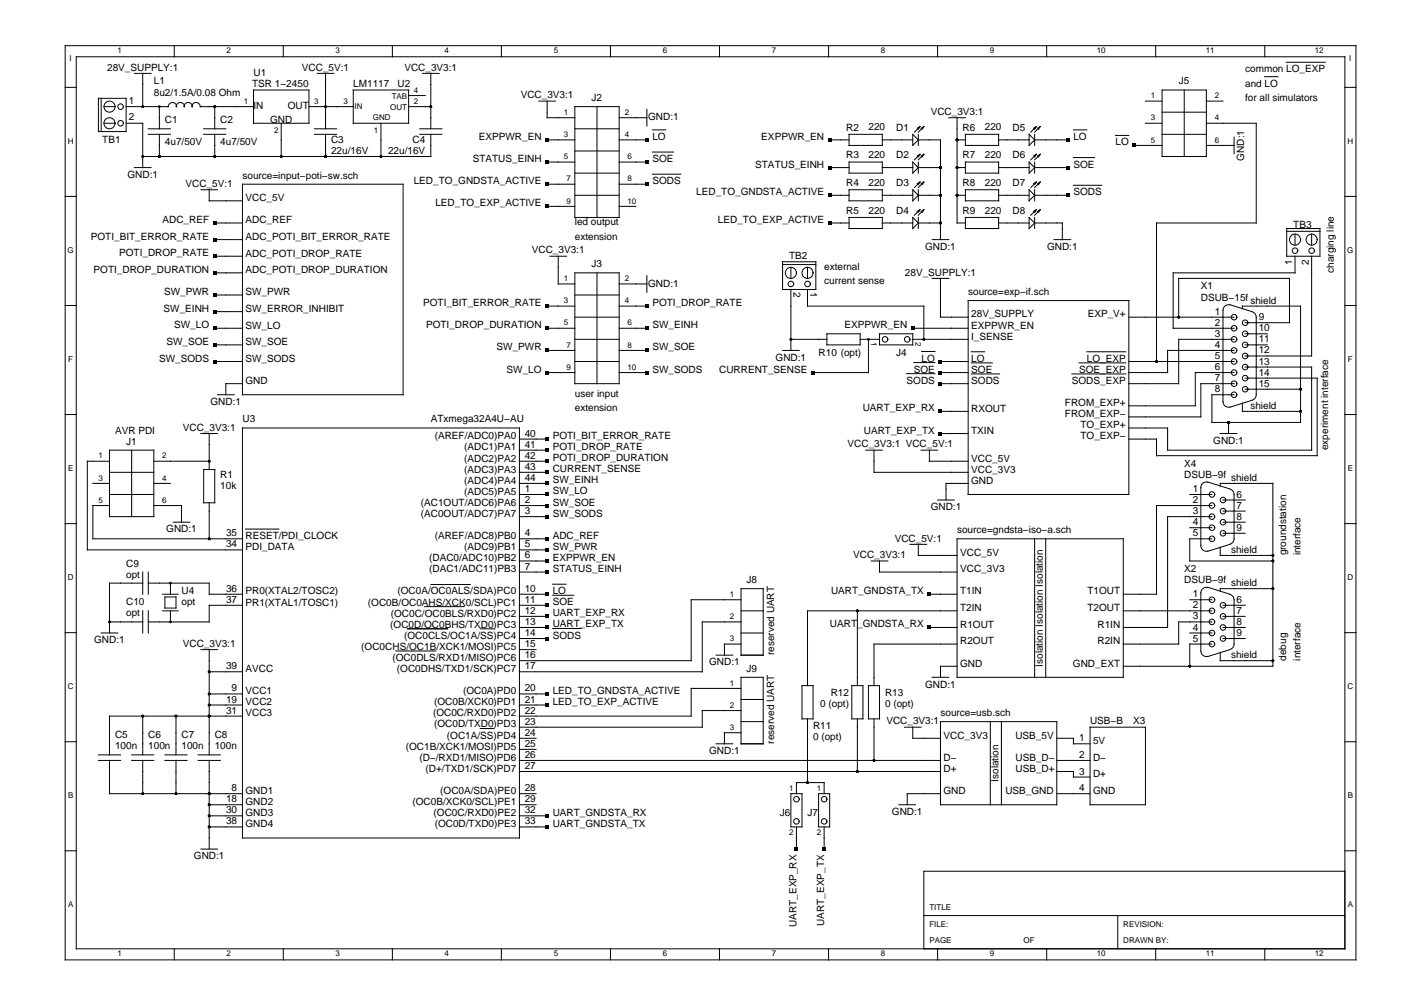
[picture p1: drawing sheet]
<svg xmlns="http://www.w3.org/2000/svg" width="297mm" height="210mm" viewBox="0 0 297 210" stroke-linecap="round" stroke-linejoin="round" font-family="sans-serif">
<g fill="none" stroke="#000" stroke-width=".21">
<path d="M13.6 9.5h269.6v191h-269.6zM13.6 18.2h2.3M15.9 11.9h265v186.3h-265zM28.1 15.3h3.5M29.8 15.3v7M36.4 9.5v2.4M53 18.8h11.5v6.9h-11.5zM59.2 9.5v2.4M66.3 15.3h3.4M68 15.3v11.6M73.8 18.8h11.6v6.9h-11.6zM82 9.5v2.4"/>
<path d="M85.4 20h3.4M88.3 15.3h3.4M90 15.3v11.6M104.7 9.5v2.4M127.5 9.5v2.4M150.3 9.5v2.4M173.1 9.5v2.4M195.9 9.5v2.4M218.6 9.5v2.4M241.4 9.5v2.4M242.7 18.8h9.3v13.9h-9.3zM247.4 18.8v13.9"/>
<path d="M264.2 16h2.8M264.2 9.5v2.4M268.7 13h8.1M280.9 18.2h2.3M20.6 20.5h5.7v7h-5.7zM21.1 20.5v7M21.7 25.7h2.3M21.7 22.3h2.3M26.3 22.3h8.9a.85 .85 0 0 1 .8-.9 .85 .85 0 0 1 .9 .9 .83 .83 0 0 1 .8-.9 .83 .83 0 0 1 .8 .9 .83 .83 0 0 1 .8-.9 .83 .83 0 0 1 .8 .9 .85 .85 0 0 1 .9-.9 .85 .85 0 0 1 .8 .9h11.2M26.3 25.7h3.5v9.3M28.1 35h3.5M31 28.1h4.6"/>
<path d="M31 26.9h4.6M33.3 22.3v4.6M33.3 28.1v4.6M42 39.6h3.4M42.5 28.1h4.7M42.5 26.9h4.7M43.7 39.6v2.3h6.9M44.9 22.3v4.6M44.9 28.1v4.6M50.6 38.5h33.6v43.9h-33.6zM58.7 25.7v7M64.5 22.3h9.3"/>
<path d="M65.7 28.1h4.6M65.7 26.9h4.6M68 28.1v4.6M79.6 25.7v7M85.4 22.3h4.6M87.7 28.1h4.6M87.7 26.9h4.6M90 28.1v4.6h-60.2M112.6 21.1h3.4M114.3 29.2h5.8M114.3 21.1v3.5h5.8M114.3 33.8h5.8"/>
<path d="M114.3 38.5h5.8M120.1 22.3h9.2v23.1h-9.2zM120.1 26.9h9.2M120.1 36.2h9.2M120.1 31.5h9.2M124.7 22.3v23.1M129.3 29.2h5.8M129.3 24.6h5.8M129.3 33.8h5.8M129.3 38.5h5.8M135.1 22.9v3.4M136.3 27.1h2.8"/>
<path d="M136.3 31.8h4.4M136.3 36.4h5.9M173.3 35h4.1M173.3 29.2h4.1M177.4 28.1h6.9v2.3h-6.9zM177.4 33.8h6.9v2.4h-6.9zM177.4 39.6h6.9v2.3h-6.9zM184.3 35h6.4M184.3 29.2h6.4M190.7 28.1l1.1 1.1-1.1 1.2zM190.7 33.8l1.1 1.2-1.1 1.2zM190.7 39.6l1.1 1.2-1.1 1.1z"/>
<path d="M191.8 35h4.7M191.8 29.2h4.7v20.8M191.8 28.1v2.3M191.8 33.8v2.4M191.8 39.6v2.3M192.2 26.4l-1.2 1.2M192.2 26.4l-.6 .4M192.2 26.4l-.4 .6M192.2 32.2l-1.2 1.2M192.2 32.2l-.6 .4M192.2 32.2l-.4 .6M192.2 38l-1.2 1.2"/>
<path d="M192.2 38l-.6 .4M192.2 38l-.4 .6M193 26.4l-1.2 1.2M193 26.4l-.6 .4M193 26.4l-.4 .6M193 32.2l-1.2 1.2M193 32.2l-.6 .4M193 32.2l-.4 .6M193 38l-1.2 1.2M193 38l-.6 .4M193 38l-.4 .6M198.2 24.6h3.5"/>
<path d="M199.9 35h1.8M199.9 29.2h1.8M199.9 24.6v22h1.8M201.7 28.1h6.9v2.3h-6.9zM201.7 33.8h6.9v2.4h-6.9zM201.7 39.6h6.9v2.3h-6.9zM208.6 35h6.4M208.6 29.2h6.4M215 28.1l1.1 1.1-1.1 1.2zM215 33.8l1.1 1.2-1.1 1.2zM215 39.6l1.1 1.2-1.1 1.1zM216.1 35h7"/>
<path d="M216.1 29.2h7M216.1 28.1v2.3M216.1 33.8v2.4M216.1 39.6v2.3M216.5 26.4l-1.2 1.2M216.5 26.4l-.6 .4M216.5 26.4l-.4 .6M216.5 32.2l-1.2 1.2M216.5 32.2l-.6 .4M216.5 32.2l-.4 .6M216.5 38l-1.2 1.2M216.5 38l-.6 .4"/>
<path d="M216.5 38l-.4 .6M217.3 26.4l-1.2 1.2M217.3 26.4l-.6 .4M217.3 26.4l-.4 .6M217.3 32.2l-1.2 1.2M217.3 32.2l-.6 .4M217.3 32.2l-.4 .6M217.3 38l-1.2 1.2M217.3 38l-.6 .4M217.3 38l-.4 .6M224.2 27.1h2.8M224.2 32.9h4.4"/>
<path d="M224.2 38.7h5.9M233 28.3h2.8M237 30.4h5.7M239.3 25.7h3.4M239.3 21.1h3.4M242.7 28.1h9.3M242.7 23.4h9.3M252 25.7h10.4v20.9h-20.8v28.9M252 30.4h5.8M252 21.1h3.5M257.8 28.6v3.5M13.6 41h2.3"/>
<path d="M44.9 53.5h5.7M44.9 57h5.7M44.9 46.6h5.7M44.9 50h5.7M114.3 43.1h5.8M114.9 53.5h3.4M116.6 53.5v5.8h3.5M120.1 40.8h9.2M120.1 57h9.2v23.1h-9.2zM124.7 57v23.1M129.3 59.3h5.8M129.3 43.1h3.5"/>
<path d="M135.1 57.6v3.4M163.5 54.7h6.9v5.8h-6.9zM163.5 55.3h6.9M165.2 55.8v2.3M168.7 55.8v2.3M173.3 40.8h4.1M173.3 46.6h4.1M177.4 45.4h6.9v2.3h-6.9zM184.3 40.8h6.4M184.3 46.6h6.4M190.7 45.4l1.1 1.2-1.1 1.1zM191.8 40.8h4.7"/>
<path d="M191.8 45.4v2.3M191.8 46.6h4.7M192.2 43.8l-1.2 1.2M192.2 43.8l-.6 .3M192.2 43.8l-.4 .6M193 43.8l-1.2 1.2M193 43.8l-.6 .3M193 43.8l-.4 .6M194.7 58.1h3.5M194.7 50h3.5M196.5 58.1v8.1h5.7M199.9 40.8h1.8"/>
<path d="M201.7 45.4h6.9v2.3h-6.9zM208.6 40.8h6.4M208.6 46.6h6.4M215 45.4l1.1 1.2-1.1 1.1zM216.1 45.4v2.3M216.1 40.8h7M216.1 46.6h5.8v3.4M216.5 43.8l-1.2 1.2M216.5 43.8l-.6 .3M216.5 43.8l-.4 .6M217.3 43.8l-1.2 1.2M217.3 43.8l-.6 .3"/>
<path d="M217.3 43.8l-.4 .6M220.2 50h3.4M268.8 47.7h6.9v5.8h-6.9zM268.8 48.3h6.9M270.5 48.9v2.3M270.5 53.5v3.5h-25.4v11.6h12.7M274 48.9v2.3M274 53.5v20.8h-13.9M280.9 41h2.3M13.6 63.8h2.3M44.9 72h5.7M44.9 75.5h5.7"/>
<path d="M44.9 68.6h5.7M44.9 61.6h5.7M44.9 65.1h5.7M114.3 73.2h5.8M114.3 63.9h5.8M114.3 77.8h5.8M114.3 68.6h5.8M120.1 70.9h9.2M120.1 66.2h9.2M120.1 75.5h9.2M120.1 61.6h9.2M129.3 73.2h5.8"/>
<path d="M129.3 63.9h5.8M129.3 77.8h5.8M129.3 68.6h5.8M163.5 73.2h3.4M165.2 70.9h7.5M165.2 60.5v12.7M168.7 60.5v3.4h24.3v7M172.7 69.7h7v2.3h-7zM179.7 70.9h4M181.4 70.9v6.9h-11.6M183.7 69.7h7v2.3h-7zM189.4 78h5.9"/>
<path d="M190.7 70.9h11.5M190.7 68.6h11.5M190.9 75.7h4.4M192.5 73.4h2.8M196.5 75.5h5.7M196.5 77.8h5.7M202.2 62.8h33.6v40.5h-33.6zM202.9 73.5h2.8M202.9 75.8h4.4M202.9 78.1h5.9M223.9 78.1h11.3M225.4 75.8h9.8"/>
<path d="M227 73.5h8.2M235.8 66.2h22M235.8 75.5h22M246.2 66.2v-8.1h23.2v9.3h-9.3M257.8 70.9h-11.6v9.2h-10.4M257.8 73.2h-13.9v4.6h-8.1M257.8 77.8h-8.1v7h-13.9M259.5 64.5v-.6h12.2v24.3h-18.5v-5.8h4.6M260.1 76.7h13.9v17.3h-30.1v-4.6h-8.1M260.1 79h15v16.2h-33.5v-3.5h-5.8M260.1 72h4.6M260.1 69.7h4.6"/>
<path d="M261.5 65.1l-4.7-1.4a1.16 1.16 0 0 0-1.3 1.1v19.1a1.16 1.16 0 0 0 1.4 1.1M261.6 65.1a1.16 1.16 0 0 1 .8 1.1v16.2a1.16 1.16 0 0 1-.8 1.2M280.9 63.8h2.3M13.6 86.6h2.3M22.9 96.3h-4.7v18.5h32.4M22.9 94h9.2v13.9h-9.2zM22.9 98.6h9.2M27.5 94v13.9M32.1 96.3h11.6M42 90.5h3.4M42.5 98.1h2.4v6.9h-2.4zM43.7 90.5v7.6"/>
<path d="M45.4 82.4h3.5M50.6 89.4h57.9v85.6h-57.9zM50.6 80.1h-3.4v2.3M108.5 91.7h5.8M108.5 94h5.8M108.5 96.3h5.8M108.5 98.6h5.8M180.8 94h3.5M182.6 94v4.6h19.6M192.4 94h3.5M194.1 94v2.3h8.1M196.5 90.5h5.7"/>
<path d="M196.5 80.1h5.7M196.5 85.9h5.7M254.9 90.5h3.5M256.6 88.2v2.3M257.8 80.1h-7v7h-15M259.5 84.2v1.7h12.2M260.1 81.3h11.6M261.5 83.6l-4.6 1.5M280.9 86.6h2.3M13.6 109.4h2.3M19.4 101h3.5M22.9 105.6h-3.5v6.9h31.2"/>
<path d="M22.9 103.3h9.2M29.8 119.5v4.6M31 119.5v4.6M32.1 101h3.5M32.1 105.6h5.8v3.5M36.2 109.1h3.5M43.7 105v7.5M51.3 110.5h6.9M108.5 112.5h5.8M108.5 114.8h5.8M108.5 101h5.8M108.5 103.3h5.8"/>
<path d="M108.5 105.6h5.8M108.5 107.9h5.8M108.5 117.2h5.8M108.5 119.5h5.8M182 117.2h3.5M183.7 117.2v2.3h16.2M190.1 113.7h3.5M191.8 113.7v2.3h8.1M195.9 104.4h3.4M199.9 112.5h34.7v29h-34.7zM202.2 101h-4.6v3.4M216.1 112.5v29"/>
<path d="M218.4 112.5v29M248.5 103.3h4.7M248.5 110.2h4.7M252.3 100.7l4.6 1.4M252.3 100.7h-.2a1.16 1.16 0 0 0-1.3 1.1v12.2a1.16 1.16 0 0 0 1.5 1.1M253.2 112.5h-4.7v4.7h17.4M253.2 105.6h-11.6v18.5h-7M253.2 107.9h-9.3v23.1h-9.3M254.9 101.5v-.5h11v38.2h-31.3M254.9 114.3v1.7h11M255.5 109.1h4.6M255.5 104.4h4.6"/>
<path d="M255.5 106.7h4.6M255.5 111.4h4.6M256.9 113.7l-4.6 1.4M256.9 102.2a1.16 1.16 0 0 1 .9 1.1v9.2a1.16 1.16 0 0 1-.9 1.2M280.9 109.4h2.3M13.6 132.1h2.3M21.1 132.2h3.5M22.9 129.9h6.9M29.8 121.8h-6.9v10.4M29.8 127.6v4.6M31 121.8h12.7v2.3h6.9M31 127.6v4.6"/>
<path d="M34 124.1h3.2M34 127.6h3.2M34.4 124.7h2.4v2.3h-2.4zM35.6 121.8v2.3M35.6 127.6v2.3M42 135.7h3.4M43.7 135.7v22M50.6 126.4h-6.9v3.5h-12.7M82.7 136h8.3M85.1 131.3h8.4M88.7 126.7h8.3M90 122.1h8.2"/>
<path d="M100.3 131.3h2.8M108.5 126.4h5.8M108.5 124.1h5.8M108.5 128.7h5.8M108.5 131h5.8M108.5 133.4h5.8M108.5 135.7h3.5M115.4 122h2.8M115.4 124.3h4.5M115.4 131.3h6M149.6 136.8h3.5M154.8 129.9h-8.1v10.4h-38.2"/>
<path d="M154.8 125.3h-10.4v12.7h-35.9M154.8 122.9h4.6v13.9h-4.6zM154.8 127.6h4.6M154.8 134.5h-3.5v2.3M154.8 132.2h4.6M179.1 127.6v15.6M194.1 124.1h5.8M194.1 131h5.8M199.9 139.2h-3.4v2.3M199.9 127.6h-31.2v15.6M199.9 134.5h-17.3v8.7M234.6 127.6h18.6"/>
<path d="M248.5 125.3h4.7M248.5 132.2h4.7M252.3 122.7l4.6 1.4a1.16 1.16 0 0 1 .9 1.2v9.2a1.16 1.16 0 0 1-.9 1.1M252.3 122.7h-.2a1.16 1.16 0 0 0-1.3 1.1v12.2a1.16 1.16 0 0 0 1.5 1.1M253.2 134.5h-4.7v4.7M253.2 129.9h-7v4.6h-11.6M254.9 136.3v1.7h11M255.5 126.4h4.6M255.5 128.7h4.6M255.5 131h4.6M255.5 133.4h4.6M256.9 135.7l-4.6 1.4"/>
<path d="M265.9 122.9h-11v.6M280.9 132.1h2.3M13.6 154.9h2.3M20.6 158.8h4.6M20.6 157.7h4.6M22.9 158.8v7h27.7M27.5 158.8h4.6M27.5 157.7h4.6M29.8 149.6v8.1M29.8 158.8v7M34.4 158.8h4.7M34.4 157.7h4.7"/>
<path d="M36.8 149.6v8.1M36.8 158.8v7M41.4 158.8h4.6M41.4 157.7h4.6M43.7 144.9h6.9M43.7 147.3h6.9M43.7 140.3h6.9M43.7 158.8v18.5M50.6 149.6h-27.7v8.1M100.3 152.2h2.8M108.5 144.9h5.8M108.5 147.3h5.8"/>
<path d="M108.5 154.2h3.5M108.5 156.5h3.5M108.5 158.8h88M149.6 155.4h3.5M154.8 143.8h-10.4v5.8h-35.9M154.8 148.4h-8.1v3.5h-38.2M154.8 141.5h4.6v13.9h-4.6zM154.8 150.7h4.6M154.8 153h-3.5v2.4M154.8 146.1h4.6M167.5 143.2h2.3v6.9h-2.3zM168.7 150.1v13.4"/>
<path d="M177.9 143.2h2.4v6.9h-2.4zM179.1 150.1v11M181.4 143.2h2.3v6.9h-2.3zM182.6 150.1v8.7M188.9 151.9h3.5M190.7 151.9v2.3h5.8M194.7 141.5h3.5M196.5 150.7h24.3v17.4h-24.3zM206.9 150.7v17.4M209.2 150.7v17.4M220.8 154.2h3.4v1.2h3.5M220.8 158.8h6.9"/>
<path d="M227.7 151.9h11.6v16.2h-11.6zM280.9 154.9h2.3M13.6 177.7h2.3M42 177.3h3.4M43.7 168.1h6.9M43.7 170.4h6.9M43.7 172.7h6.9M108.5 165.8h3.5M108.5 168.1h3.5M108.5 170.4h5.8M108.5 172.7h5.8M108.5 161.1h88"/>
<path d="M165.2 165.8h2.3v6.9h-2.3zM166.4 165.8v-2.3h5.8v2.3M166.4 172.7v4.6M171 165.8h2.3v6.9h-2.3zM172.2 172.7v4.6M187.8 168.1h3.4M196.5 165.8h-7v2.3M220.8 165.8h6.9M220.8 161.1h3.4v1.2h3.5M280.9 177.7h2.3M36.4 198.2v2.3M59.2 198.2v2.3"/>
<path d="M82 198.2v2.3M104.7 198.2v2.3M127.5 198.2v2.3M150.3 198.2v2.3M173.1 198.2v2.3M193 191.2h87.9M195.9 198.2v2.3M218.6 198.2v2.3M233.5 191.2v7M241.4 198.2v2.3M264.2 198.2v2.3M280.9 182h-87.9v16.2"/>
<circle cx="22.9" cy="25.7" r="1.16"/>
<circle cx="22.9" cy="22.3" r="1.16"/>
<circle cx="25.2" cy="25.7" r=".58"/>
<circle cx="25.2" cy="22.3" r=".58"/>
<circle cx="165.2" cy="59.3" r=".58"/>
<circle cx="165.2" cy="57" r="1.16"/>
<circle cx="168.7" cy="57" r="1.16"/>
<circle cx="168.7" cy="59.3" r=".58"/>
<circle cx="270.5" cy="52.4" r=".58"/>
<circle cx="270.5" cy="50" r="1.16"/>
<circle cx="274" cy="50" r="1.16"/>
<circle cx="274" cy="52.4" r=".58"/>
<circle cx="184.9" cy="70.9" r=".58"/>
<circle cx="189.5" cy="70.9" r=".58"/>
<circle cx="257.8" cy="66.2" r=".58"/>
<circle cx="257.8" cy="70.9" r=".58"/>
<circle cx="257.8" cy="77.8" r=".58"/>
<circle cx="257.8" cy="73.2" r=".58"/>
<circle cx="257.8" cy="68.6" r=".58"/>
<circle cx="257.8" cy="75.5" r=".58"/>
<circle cx="260.1" cy="74.3" r=".58"/>
<circle cx="260.1" cy="69.7" r=".58"/>
<circle cx="260.1" cy="72" r=".58"/>
<circle cx="260.1" cy="76.7" r=".58"/>
<circle cx="260.1" cy="79" r=".58"/>
<circle cx="260.1" cy="67.4" r=".58"/>
<circle cx="257.8" cy="82.4" r=".58"/>
<circle cx="257.8" cy="80.1" r=".58"/>
<circle cx="260.1" cy="81.3" r=".58"/>
<circle cx="253.2" cy="110.2" r=".58"/>
<circle cx="253.2" cy="105.6" r=".58"/>
<circle cx="253.2" cy="112.5" r=".58"/>
<circle cx="253.2" cy="103.3" r=".58"/>
<circle cx="253.2" cy="107.9" r=".58"/>
<circle cx="255.5" cy="109.1" r=".58"/>
<circle cx="255.5" cy="104.4" r=".58"/>
<circle cx="255.5" cy="106.7" r=".58"/>
<circle cx="255.5" cy="111.4" r=".58"/>
<circle cx="253.2" cy="132.2" r=".58"/>
<circle cx="253.2" cy="127.6" r=".58"/>
<circle cx="253.2" cy="134.5" r=".58"/>
<circle cx="253.2" cy="125.3" r=".58"/>
<circle cx="253.2" cy="129.9" r=".58"/>
<circle cx="255.5" cy="131" r=".58"/>
<circle cx="255.5" cy="126.4" r=".58"/>
<circle cx="255.5" cy="128.7" r=".58"/>
<circle cx="255.5" cy="133.4" r=".58"/>
<circle cx="166.4" cy="166.9" r=".58"/>
<circle cx="166.4" cy="171.6" r=".58"/>
<circle cx="172.2" cy="166.9" r=".58"/>
<circle cx="172.2" cy="171.6" r=".58"/>
</g>
<g fill="#000">
<path d="M113.9 28.9h.7v.7h-.7zM113.9 33.5h.7v.7h-.7zM113.9 38.1h.7v.7h-.7zM134.8 28.9h.7v.7h-.7zM134.8 33.5h.7v.7h-.7zM134.8 38.1h.7v.7h-.7zM173 28.9h.7v.7h-.7zM173 34.7h.7v.6h-.7zM222.7 28.9h.7v.7h-.7zM222.7 34.7h.7v.6h-.7zM236.6 30h.7v.7h-.7zM44.5 46.2h.7v.7h-.7z"/>
<path d="M44.5 49.7h.7v.7h-.7zM44.5 53.2h.7v.7h-.7zM44.5 56.6h.7v.7h-.7zM113.9 42.8h.7v.6h-.7zM173 40.4h.7v.7h-.7zM173 46.2h.7v.7h-.7zM222.7 40.4h.7v.7h-.7zM44.5 61.3h.7v.7h-.7zM44.5 64.7h.7v.7h-.7zM44.5 68.2h.7v.7h-.7zM44.5 71.7h.7v.7h-.7zM44.5 75.2h.7v.7h-.7z"/>
<path d="M113.9 63.6h.7v.7h-.7zM113.9 68.2h.7v.7h-.7zM113.9 72.8h.7v.7h-.7zM113.9 77.5h.7v.7h-.7zM134.8 63.6h.7v.7h-.7zM134.8 68.2h.7v.7h-.7zM134.8 72.8h.7v.7h-.7zM134.8 77.5h.7v.7h-.7zM169.5 77.5h.7v.7h-.7zM190.3 68.2h.7v.7h-.7zM196.1 75.2h.7v.7h-.7zM196.1 77.5h.7v.7h-.7z"/>
<path d="M196.1 79.8h.7v.7h-.7zM113.9 91.4h.7v.7h-.7zM113.9 93.7h.7v.7h-.7zM113.9 96h.7v.7h-.7zM113.9 98.3h.7v.7h-.7zM196.1 85.6h.7v.7h-.7zM196.1 90.2h.7v.7h-.7zM113.9 112.2h.7v.7h-.7zM113.9 116.8h.7v.7h-.7zM113.9 114.5h.7v.7h-.7zM113.9 100.6h.7v.7h-.7zM113.9 102.9h.7v.7h-.7z"/>
<path d="M113.9 105.2h.7v.7h-.7zM113.9 107.6h.7v.7h-.7zM113.9 119.1h.7v.7h-.7zM113.9 128.4h.7v.7h-.7zM113.9 130.7h.7v.7h-.7zM113.9 123.8h.7v.7h-.7zM113.9 126.1h.7v.7h-.7zM113.9 133h.7v.7h-.7zM193.8 130.7h.7v.7h-.7zM193.8 123.8h.7v.7h-.7zM113.9 144.6h.7v.7h-.7zM113.9 146.9h.7v.7h-.7z"/>
<path d="M113.9 170h.7v.7h-.7zM113.9 172.4h.7v.7h-.7zM166 177h.7v.7h-.7zM171.8 177h.7v.7h-.7z"/>
<circle cx="29.8" cy="22.3" r=".29"/>
<circle cx="29.8" cy="32.7" r=".29"/>
<circle cx="33.3" cy="22.3" r=".29"/>
<circle cx="33.3" cy="32.7" r=".29"/>
<circle cx="44.9" cy="22.3" r=".29"/>
<circle cx="44.9" cy="32.7" r=".29"/>
<circle cx="58.7" cy="32.7" r=".29"/>
<circle cx="68" cy="22.3" r=".29"/>
<circle cx="68" cy="32.7" r=".29"/>
<circle cx="79.6" cy="32.7" r=".29"/>
<circle cx="90" cy="22.3" r=".29"/>
<circle cx="196.5" cy="35" r=".29"/>
<circle cx="199.9" cy="35" r=".29"/>
<circle cx="199.9" cy="29.2" r=".29"/>
<circle cx="196.5" cy="40.8" r=".29"/>
<circle cx="196.5" cy="46.6" r=".29"/>
<circle cx="199.9" cy="40.8" r=".29"/>
<circle cx="165.2" cy="70.9" r=".29"/>
<circle cx="181.4" cy="70.9" r=".29"/>
<circle cx="193" cy="70.9" r=".29"/>
<circle cx="241.6" cy="75.5" r=".29"/>
<circle cx="246.2" cy="66.2" r=".29"/>
<circle cx="43.7" cy="96.3" r=".29"/>
<circle cx="256.6" cy="88.2" r=".29"/>
<circle cx="271.7" cy="81.3" r=".29"/>
<circle cx="271.7" cy="85.9" r=".29"/>
<circle cx="43.7" cy="112.5" r=".29"/>
<circle cx="265.9" cy="117.2" r=".29"/>
<circle cx="265.9" cy="116" r=".29"/>
<circle cx="22.9" cy="129.9" r=".29"/>
<circle cx="35.6" cy="129.9" r=".29"/>
<circle cx="35.6" cy="121.8" r=".29"/>
<circle cx="179.1" cy="127.6" r=".29"/>
<circle cx="248.5" cy="139.2" r=".29"/>
<circle cx="265.9" cy="122.9" r=".29"/>
<circle cx="265.9" cy="138" r=".29"/>
<circle cx="29.8" cy="149.6" r=".29"/>
<circle cx="36.8" cy="149.6" r=".29"/>
<circle cx="43.7" cy="144.9" r=".29"/>
<circle cx="43.7" cy="140.3" r=".29"/>
<circle cx="43.7" cy="147.3" r=".29"/>
<circle cx="43.7" cy="149.6" r=".29"/>
<circle cx="182.6" cy="158.8" r=".29"/>
<circle cx="29.8" cy="165.8" r=".29"/>
<circle cx="36.8" cy="165.8" r=".29"/>
<circle cx="43.7" cy="172.7" r=".29"/>
<circle cx="43.7" cy="168.1" r=".29"/>
<circle cx="43.7" cy="170.4" r=".29"/>
<circle cx="43.7" cy="165.8" r=".29"/>
<circle cx="168.7" cy="163.5" r=".29"/>
<circle cx="179.1" cy="161.1" r=".29"/>
</g>
<g font-size="2.1">
<text x="22.4" y="14.8">28V_SUPPLY:1</text>
<text x="32.1" y="17.6">L1</text>
<text x="53" y="15.9">U1</text>
<text x="63.1" y="14.8">VCC_5V:1</text>
<text x="84.5" y="14.8">VCC_3V3:1</text>
<text x="246.2" y="17.6">J5</text>
<text x="260.1" y="15.1">common LO_EXP</text>
<text x="26.9" y="21.7">1</text>
<text x="32.1" y="20">8u2/1.5A/0.08 Ohm</text>
<text x="52.7" y="18.2">TSR 1−2450</text>
<text x="53" y="22.8">IN</text>
<text x="60.1" y="22.8">OUT</text>
<text x="73.8" y="18.2">LM1117</text>
<text x="83" y="18.2">U2</text>
<text x="108.8" y="20.5">VCC_3V3:1</text>
<text x="123.5" y="21.1">J2</text>
<text x="260.1" y="18.1">and LO</text>
<text x="260.1" y="21.1">for all simulators</text>
<text x="21.4" y="29.8">TB1</text>
<text x="26.9" y="25.2">2</text>
<text x="34.4" y="25.7">C1</text>
<text x="46" y="25.7">C2</text>
<text x="56.4" y="25.7">GND</text>
<text x="69.2" y="29.8">C3</text>
<text x="86.2" y="29.8">C4</text>
<text x="100" y="29.2">EXPPWR_EN</text>
<text x="135.4" y="25.2">GND:1</text>
<text x="136.3" y="29.2">LO</text>
<text x="159" y="29.2">EXPPWR_EN</text>
<text x="176.8" y="27.3">R2</text>
<text x="181.4" y="27.2">220</text>
<text x="187.2" y="27.3">D1</text>
<text x="194.4" y="24">VCC_3V3:1</text>
<text x="201.1" y="27.3">R6</text>
<text x="205.7" y="27.2">220</text>
<text x="211.5" y="27.3">D5</text>
<text x="224.2" y="29.2">LO</text>
<text x="34.4" y="30.4">4u7/50V</text>
<text x="46" y="30.4">4u7/50V</text>
<text x="69.2" y="32.1">22u/16V</text>
<text x="81" y="32.1">22u/16V</text>
<text x="98.7" y="33.8">STATUS_EINH</text>
<text x="136.3" y="33.8">SOE</text>
<text x="157.8" y="35">STATUS_EINH</text>
<text x="176.8" y="33.1">R3</text>
<text x="181.4" y="33">220</text>
<text x="187.2" y="33.1">D2</text>
<text x="201.1" y="33.1">R7</text>
<text x="205.7" y="33">220</text>
<text x="211.5" y="33.1">D6</text>
<text x="224.2" y="35">SOE</text>
<text x="233" y="30.4">LO</text>
<text x="259.9" y="33.6" transform="rotate(-90 259.9 33.6)">GND:1</text>
<text x="26.6" y="37.1">GND:1</text>
<text x="38.8" y="39.1">VCC_5V:1</text>
<text x="50.6" y="37.3">source=input−poti−sw.sch</text>
<text x="86.4" y="38.5">LED_TO_GNDSTA_ACTIVE</text>
<text x="136.3" y="38.5">SODS</text>
<text x="145.4" y="40.8">LED_TO_GNDSTA_ACTIVE</text>
<text x="176.8" y="38.9">R4</text>
<text x="181.4" y="38.8">220</text>
<text x="187.2" y="38.9">D3</text>
<text x="201.1" y="38.9">R8</text>
<text x="205.7" y="38.8">220</text>
<text x="211.5" y="38.9">D7</text>
<text x="224.2" y="40.8">SODS</text>
<text x="34" y="46.6">ADC_REF</text>
<text x="51.3" y="46.6">ADC_REF</text>
<text x="51.3" y="42">VCC_5V</text>
<text x="91" y="43.1">LED_TO_EXP_ACTIVE</text>
<text x="120.1" y="47">led output</text>
<text x="150" y="46.6">LED_TO_EXP_ACTIVE</text>
<text x="176.8" y="44.6">R5</text>
<text x="181.4" y="44.6">220</text>
<text x="187.2" y="44.6">D4</text>
<text x="201.1" y="44.6">R9</text>
<text x="205.7" y="44.6">220</text>
<text x="211.5" y="44.6">D8</text>
<text x="270.2" y="47.5">TB3</text>
<text x="19" y="50">POTI_BIT_ERROR_RATE</text>
<text x="24.9" y="53.5">POTI_DROP_RATE</text>
<text x="51.3" y="50.1">ADC_POTI_BIT_ERROR_RATE</text>
<text x="51.3" y="53.6">ADC_POTI_DROP_RATE</text>
<text x="111.1" y="52.9">VCC_3V3:1</text>
<text x="120.1" y="50">extension</text>
<text x="193.3" y="52.2">GND:1</text>
<text x="218.7" y="52.2">GND:1</text>
<text x="19.6" y="57">POTI_DROP_DURATION</text>
<text x="51.3" y="57">ADC_POTI_DROP_DURATION</text>
<text x="123.5" y="55.8">J3</text>
<text x="135.4" y="59.9">GND:1</text>
<text x="164.8" y="54.1">TB2</text>
<text x="172.2" y="56.3">external</text>
<text x="172.2" y="59.3">current sense</text>
<text x="189" y="57.6">28V_SUPPLY:1</text>
<text x="269.9" y="55.3" transform="rotate(-90 269.9 55.3)">1</text>
<text x="273.4" y="55.3" transform="rotate(-90 273.4 55.3)">2</text>
<text x="278.6" y="57" transform="rotate(-90 278.6 57)">charging line</text>
<text x="34.2" y="65.1">SW_EINH</text>
<text x="34.3" y="61.6">SW_PWR</text>
<text x="51.3" y="61.7">SW_PWR</text>
<text x="51.3" y="65.1">SW_ERROR_INHIBIT</text>
<text x="88.4" y="63.9">POTI_BIT_ERROR_RATE</text>
<text x="136.3" y="63.9">POTI_DROP_RATE</text>
<text x="165.8" y="61" transform="rotate(90 165.8 61)">2</text>
<text x="169.3" y="61" transform="rotate(90 169.3 61)">1</text>
<text x="202.2" y="61.6">source=exp−if.sch</text>
<text x="250.8" y="60.5">X1</text>
<text x="250.8" y="62.8">DSUB−15f</text>
<text x="253.8" y="65.7">1</text>
<text x="261.2" y="63.4">shield</text>
<text x="36.4" y="68.6">SW_LO</text>
<text x="51.3" y="68.6">SW_LO</text>
<text x="89" y="68.6">POTI_DROP_DURATION</text>
<text x="136.3" y="68.6">SW_EINH</text>
<text x="176.4" y="68.6">EXPPWR_EN</text>
<text x="202.9" y="66.3">28V_SUPPLY</text>
<text x="202.9" y="68.6">EXPPWR_EN</text>
<text x="202.9" y="70.9">I_SENSE</text>
<text x="227.2" y="66.3">EXP_V+</text>
<text x="253.8" y="68">2</text>
<text x="253.8" y="70.4">3</text>
<text x="262.9" y="66.9">9</text>
<text x="262.9" y="69.2">10</text>
<text x="262.9" y="71.5">11</text>
<text x="33.3" y="75.5">SW_SODS</text>
<text x="34.8" y="72">SW_SOE</text>
<text x="51.3" y="72.1">SW_SOE</text>
<text x="51.3" y="75.6">SW_SODS</text>
<text x="103.7" y="73.2">SW_PWR</text>
<text x="105.8" y="77.8">SW_LO</text>
<text x="136.3" y="73.2">SW_SOE</text>
<text x="136.3" y="77.8">SW_SODS</text>
<text x="150.2" y="77.8">CURRENT_SENSE</text>
<text x="162" y="75.3">GND:1</text>
<text x="171" y="74.3">R10 (opt)</text>
<text x="187.2" y="74.3">J4</text>
<text x="190.9" y="77.8">SOE</text>
<text x="192.5" y="75.5">LO</text>
<text x="202.9" y="75.6">LO</text>
<text x="202.9" y="77.9">SOE</text>
<text x="225.4" y="77.9">SOE_EXP</text>
<text x="227" y="75.6">LO_EXP</text>
<text x="253.8" y="72.7">4</text>
<text x="253.8" y="75">5</text>
<text x="253.8" y="77.3">6</text>
<text x="262.9" y="73.8">12</text>
<text x="262.9" y="76.1">13</text>
<text x="51.3" y="80.2">GND</text>
<text x="120.1" y="82.9">user input</text>
<text x="189.4" y="80.1">SODS</text>
<text x="202.9" y="80.2">SODS</text>
<text x="223.9" y="80.2">SODS_EXP</text>
<text x="253.8" y="79.6">7</text>
<text x="253.8" y="81.9">8</text>
<text x="262.9" y="78.5">14</text>
<text x="262.9" y="80.8">15</text>
<text x="38.2" y="90">VCC_3V3:1</text>
<text x="44" y="84.6">GND:1</text>
<text x="50.6" y="88.2">U3</text>
<text x="90" y="88.2">ATxmega32A4U−AU</text>
<text x="120.1" y="85.9">extension</text>
<text x="180.2" y="85.9">UART_EXP_RX</text>
<text x="202.9" y="86">RXOUT</text>
<text x="222.4" y="84.8">FROM_EXP+</text>
<text x="222.4" y="87.1">FROM_EXP−</text>
<text x="225.7" y="89.4">TO_EXP+</text>
<text x="261.2" y="85.4">shield</text>
<text x="24" y="90.5">AVR PDI</text>
<text x="26.3" y="92.9">J1</text>
<text x="90.8" y="91.8">(AREF/ADC0)PA0</text>
<text x="97" y="94.1">(ADC1)PA1</text>
<text x="109.6" y="93.5">41</text>
<text x="109.6" y="95.8">42</text>
<text x="109.6" y="91.2">40</text>
<text x="115.4" y="91.7">POTI_BIT_ERROR_RATE</text>
<text x="115.4" y="94">POTI_DROP_RATE</text>
<text x="177.1" y="93.4">VCC_3V3:1 VCC_5V:1</text>
<text x="180.4" y="90.5">UART_EXP_TX</text>
<text x="202.9" y="90.6">TXIN</text>
<text x="225.7" y="91.8">TO_EXP−</text>
<text x="253.4" y="92.7">GND:1</text>
<text x="277.5" y="94" transform="rotate(-90 277.5 94)">experiment interface</text>
<text x="46" y="99.8">R1</text>
<text x="97" y="96.4">(ADC2)PA2</text>
<text x="97" y="98.7">(ADC3)PA3</text>
<text x="97" y="101">(ADC4)PA4</text>
<text x="109.6" y="98.1">43</text>
<text x="109.6" y="100.4">44</text>
<text x="115.4" y="96.3">POTI_DROP_DURATION</text>
<text x="115.4" y="98.6">CURRENT_SENSE</text>
<text x="115.4" y="101">SW_EINH</text>
<text x="202.9" y="101">GND</text>
<text x="202.9" y="98.7">VCC_3V3</text>
<text x="202.9" y="96.4">VCC_5V</text>
<text x="247.4" y="97.5">X4</text>
<text x="247.4" y="99.8">DSUB−9f</text>
<text x="257.1" y="100.4">shield</text>
<text x="46" y="102.1">10k</text>
<text x="87.9" y="105.6">(AC1OUT/ADC6)PA6</text>
<text x="87.9" y="108">(AC0OUT/ADC7)PA7</text>
<text x="97" y="103.3">(ADC5)PA5</text>
<text x="109.6" y="102.8">1</text>
<text x="109.6" y="105.1">2</text>
<text x="109.6" y="107.4">3</text>
<text x="115.4" y="103.3">SW_LO</text>
<text x="115.4" y="105.6">SW_SOE</text>
<text x="115.4" y="107.9">SW_SODS</text>
<text x="194.4" y="106.6">GND:1</text>
<text x="249.2" y="102.8">1</text>
<text x="249.2" y="105.1">2</text>
<text x="249.2" y="107.4">3</text>
<text x="258.3" y="103.9">6</text>
<text x="258.3" y="106.2">7</text>
<text x="34.7" y="111.2">GND:1</text>
<text x="47.2" y="112">35</text>
<text x="51.3" y="112.6">RESET/PDI_CLOCK</text>
<text x="90.8" y="112.6">(AREF/ADC8)PB0</text>
<text x="109.6" y="112">4</text>
<text x="115.4" y="112.5">ADC_REF</text>
<text x="186.9" y="113.1">VCC_5V:1</text>
<text x="199.9" y="111.4">source=gndsta−iso−a.sch</text>
<text x="249.2" y="109.7">4</text>
<text x="249.2" y="112">5</text>
<text x="258.3" y="108.5">8</text>
<text x="258.3" y="110.9">9</text>
<text x="26.3" y="118.3">C9</text>
<text x="47.2" y="114.3">34</text>
<text x="51.3" y="114.9">PDI_DATA</text>
<text x="89.6" y="117.2">(DAC0/ADC10)PB2</text>
<text x="89.6" y="119.5">(DAC1/ADC11)PB3</text>
<text x="97" y="114.9">(ADC9)PB1</text>
<text x="109.6" y="114.3">5</text>
<text x="109.6" y="116.6">6</text>
<text x="109.6" y="119">7</text>
<text x="115.4" y="117.2">EXPPWR_EN</text>
<text x="115.4" y="114.8">SW_PWR</text>
<text x="115.4" y="119.5">STATUS_EINH</text>
<text x="178.2" y="116.6">VCC_3V3:1</text>
<text x="200.6" y="116.1">VCC_5V</text>
<text x="200.6" y="119.5">VCC_3V3</text>
<text x="247.4" y="119.5">X2</text>
<text x="257.1" y="115.5">shield</text>
<text x="268.7" y="116" transform="rotate(-90 268.7 116)">groundstation</text>
<text x="271.7" y="116" transform="rotate(-90 271.7 116)">interface</text>
<text x="26.3" y="120.6">opt</text>
<text x="37.9" y="124.1">U4</text>
<text x="47.2" y="125.9">37</text>
<text x="47.2" y="123.6">36</text>
<text x="51.3" y="124.2">PR0(XTAL2/TOSC2)</text>
<text x="83" y="124.2">(OC0A/OC0ALS/SDA)PC0</text>
<text x="109.6" y="123.6">10</text>
<text x="109.6" y="125.9">11</text>
<text x="115.4" y="124.1">LO</text>
<text x="156" y="121.8">J8</text>
<text x="173.6" y="124.1">UART_GNDSTA_TX</text>
<text x="200.6" y="124.2">T1IN</text>
<text x="227.2" y="124.2">T1OUT</text>
<text x="247.4" y="121.8">DSUB−9f</text>
<text x="249.2" y="124.7">1</text>
<text x="257.1" y="122.4">shield</text>
<text x="258.3" y="125.9">6</text>
<text x="26.3" y="126.4">C10</text>
<text x="26.3" y="128.7">opt</text>
<text x="37.9" y="126.4">opt</text>
<text x="51.3" y="126.5">PR1(XTAL1/TOSC1)</text>
<text x="76.9" y="126.5">(OC0B/OC0AHS/XCK0/SCL)PC1</text>
<text x="81.5" y="131.1">(OC0D/OC0BHS/TXD0)PC3</text>
<text x="81.6" y="128.8">(OC0C/OC0BLS/RXD0)PC2</text>
<text x="109.6" y="128.2">12</text>
<text x="109.6" y="130.5">13</text>
<text x="115.4" y="128.7">UART_EXP_RX</text>
<text x="115.4" y="131">UART_EXP_TX</text>
<text x="115.4" y="126.4">SOE</text>
<text x="173.4" y="131">UART_GNDSTA_RX</text>
<text x="200.6" y="131.1">R1OUT</text>
<text x="200.6" y="127.6">T2IN</text>
<text x="227.2" y="127.6">T2OUT</text>
<text x="229.2" y="131.1">R1IN</text>
<text x="249.2" y="127.1">2</text>
<text x="249.2" y="129.4">3</text>
<text x="249.2" y="131.7">4</text>
<text x="258.3" y="128.2">7</text>
<text x="258.3" y="130.5">8</text>
<text x="19.7" y="134.3">GND:1</text>
<text x="38.2" y="135.1">VCC_3V3:1</text>
<text x="75.5" y="135.7">(OC0CHS/OC1B/XCK1/MOSI)PC5</text>
<text x="84.4" y="133.4">(OC0CLS/OC1A/SS)PC4</text>
<text x="109.6" y="135.2">15</text>
<text x="109.6" y="137.5">16</text>
<text x="109.6" y="132.8">14</text>
<text x="115.4" y="133.4">SODS</text>
<text x="161.7" y="136.8" transform="rotate(-90 161.7 136.8)">reserved UART</text>
<text x="200.6" y="134.6">R2OUT</text>
<text x="229.2" y="134.6">R2IN</text>
<text x="249.2" y="134">5</text>
<text x="257.1" y="137.5">shield</text>
<text x="258.3" y="132.8">9</text>
<text x="268.7" y="138" transform="rotate(-90 268.7 138)">debug</text>
<text x="271.7" y="138" transform="rotate(-90 271.7 138)">interface</text>
<text x="47.2" y="139.8">39</text>
<text x="51.3" y="140.4">AVCC</text>
<text x="82" y="138.1">(OC0DLS/RXD1/MISO)PC6</text>
<text x="82.9" y="140.4">(OC0DHS/TXD1/SCK)PC7</text>
<text x="109.6" y="139.8">17</text>
<text x="148.1" y="139">GND:1</text>
<text x="156" y="140.3">J9</text>
<text x="193.3" y="143.6">GND:1</text>
<text x="200.6" y="139.2">GND</text>
<text x="217.8" y="139.3" transform="rotate(-90 217.8 139.3)">Isolation Isolation Isolation</text>
<text x="224.1" y="139.2">GND_EXT</text>
<text x="47.2" y="146.7">19</text>
<text x="47.2" y="149">31</text>
<text x="48.4" y="144.4">9</text>
<text x="51.3" y="145">VCC1</text>
<text x="51.3" y="147.3">VCC2</text>
<text x="51.3" y="149.6">VCC3</text>
<text x="90.5" y="149.6">(OC0C/RXD0)PD2</text>
<text x="90.7" y="147.3">(OC0B/XCK0)PD1</text>
<text x="96.7" y="145">(OC0A)PD0</text>
<text x="109.6" y="146.7">21</text>
<text x="109.6" y="149">22</text>
<text x="109.6" y="144.4">20</text>
<text x="115.4" y="144.9">LED_TO_GNDSTA_ACTIVE</text>
<text x="115.4" y="147.3">LED_TO_EXP_ACTIVE</text>
<text x="171.3" y="147.6">0 (opt)</text>
<text x="173.5" y="145.3">R12</text>
<text x="184.9" y="145.3">R13</text>
<text x="184.9" y="147.6">0 (opt)</text>
<text x="196.5" y="149.6">source=usb.sch</text>
<text x="24" y="154.2">C5</text>
<text x="31" y="154.2">C6</text>
<text x="37.9" y="154.2">C7</text>
<text x="44.9" y="154.2">C8</text>
<text x="90.7" y="151.9">(OC0D/TXD0)PD3</text>
<text x="93.4" y="154.3">(OC1A/SS)PD4</text>
<text x="109.6" y="151.4">23</text>
<text x="109.6" y="156">25</text>
<text x="109.6" y="153.7">24</text>
<text x="161.7" y="155.4" transform="rotate(-90 161.7 155.4)">reserved UART</text>
<text x="169.8" y="152.3">R11</text>
<text x="169.8" y="154.6">0 (opt)</text>
<text x="185.2" y="151.3">VCC_3V3:1</text>
<text x="197.1" y="154.3">VCC_3V3</text>
<text x="212.1" y="154.3">USB_5V</text>
<text x="225.4" y="154.8">1</text>
<text x="227.7" y="151.3">USB−B</text>
<text x="228.3" y="155.4">5V</text>
<text x="236.7" y="151.3">X3</text>
<text x="24" y="156.5">100n</text>
<text x="31" y="156.5">100n</text>
<text x="37.9" y="156.5">100n</text>
<text x="44.9" y="156.5">100n</text>
<text x="84.8" y="156.6">(OC1B/XCK1/MOSI)PD5</text>
<text x="87.6" y="158.9">(D−/RXD1/MISO)PD6</text>
<text x="88.9" y="161.2">(D+/TXD1/SCK)PD7</text>
<text x="109.6" y="160.6">27</text>
<text x="109.6" y="158.3">26</text>
<text x="148.1" y="157.5">GND:1</text>
<text x="197.1" y="158.9">D−</text>
<text x="197.1" y="161.2">D+</text>
<text x="212.1" y="158.9">USB_D−</text>
<text x="212.1" y="161.2">USB_D+</text>
<text x="225.4" y="158.3">2</text>
<text x="225.4" y="161.8">3</text>
<text x="228.3" y="158.9">D−</text>
<text x="47.2" y="167.6">18</text>
<text x="48.4" y="165.2">8</text>
<text x="51.3" y="165.8">GND1</text>
<text x="92" y="165.8">(OC0A/SDA)PE0</text>
<text x="109.6" y="165.2">28</text>
<text x="109.6" y="167.6">29</text>
<text x="197.1" y="165.8">GND</text>
<text x="208.6" y="163.3" transform="rotate(-90 208.6 163.3)">Isolation</text>
<text x="210" y="165.8">USB_GND</text>
<text x="225.4" y="165.2">4</text>
<text x="228.3" y="165.8">GND</text>
<text x="228.3" y="162.4">D+</text>
<text x="47.2" y="169.9">30</text>
<text x="47.2" y="172.2">38</text>
<text x="51.3" y="168.1">GND2</text>
<text x="51.3" y="170.5">GND3</text>
<text x="51.3" y="172.8">GND4</text>
<text x="86.2" y="168.1">(OC0B/XCK0/SCL)PE1</text>
<text x="90.6" y="170.5">(OC0C/RXD0)PE2</text>
<text x="90.8" y="172.8">(OC0D/TXD0)PE3</text>
<text x="109.6" y="172.2">33</text>
<text x="109.6" y="169.9">32</text>
<text x="115.4" y="170.4">UART_GNDSTA_RX</text>
<text x="115.4" y="172.7">UART_GNDSTA_TX</text>
<text x="162.9" y="170.4">J6</text>
<text x="168.7" y="170.4">J7</text>
<text x="186.3" y="170.2">GND:1</text>
<text x="40.5" y="179.5">GND:1</text>
<text x="166.4" y="193.6" transform="rotate(-90 166.4 193.6)">UART_EXP_RX</text>
<text x="172.2" y="193.4" transform="rotate(-90 172.2 193.4)">UART_EXP_TX</text>
</g>
<g font-size="1.7">
<text x="24.5" y="11.1">1</text>
<text x="47.3" y="11.1">2</text>
<text x="70.1" y="11.1">3</text>
<text x="92.9" y="11.1">4</text>
<text x="115.7" y="11.1">5</text>
<text x="138.4" y="11.1">6</text>
<text x="161.2" y="11.1">7</text>
<text x="184" y="11.1">8</text>
<text x="206.8" y="11.1">9</text>
<text x="229.1" y="11.1">10</text>
<text x="251.9" y="11.1">11</text>
<text x="274.7" y="11.1">12</text>
<text x="14.5" y="12.7">I</text>
<text x="281.9" y="12.7">I</text>
<text x="50.9" y="21.8">1</text>
<text x="65.6" y="21.8">3</text>
<text x="71.8" y="21.8">3</text>
<text x="74.1" y="22.9">IN</text>
<text x="81.5" y="22.9">OUT</text>
<text x="81.8" y="20.6">TAB</text>
<text x="86.5" y="21.8">2</text>
<text x="86.5" y="19.4">4</text>
<text x="240.4" y="20.5">1</text>
<text x="253.7" y="20.5">2</text>
<text x="57.2" y="27.8">2</text>
<text x="77.9" y="25.2">GND</text>
<text x="78.1" y="27.8">1</text>
<text x="117.8" y="28.6">3</text>
<text x="117.8" y="24">1</text>
<text x="130.5" y="24">2</text>
<text x="130.5" y="28.6">4</text>
<text x="240.4" y="25.2">3</text>
<text x="240.4" y="29.8">5</text>
<text x="253.7" y="25.2">4</text>
<text x="253.7" y="29.8">6</text>
<text x="14.2" y="30.1">H</text>
<text x="117.8" y="33.3">5</text>
<text x="131.1" y="33.3">6</text>
<text x="281.5" y="30.1">H</text>
<text x="118.3" y="37.9">7</text>
<text x="131.1" y="37.9">8</text>
<text x="118.3" y="42.5">9</text>
<text x="131.1" y="42.5">10</text>
<text x="14.1" y="52.9">G</text>
<text x="281.4" y="52.9">G</text>
<text x="117.8" y="58.7">1</text>
<text x="130.5" y="58.7">2</text>
<text x="117.8" y="63.4">3</text>
<text x="130.5" y="63.4">4</text>
<text x="117.8" y="68">5</text>
<text x="131.1" y="68">6</text>
<text x="182" y="71.5" transform="rotate(90 182 71.5)">1</text>
<text x="191.2" y="71.5" transform="rotate(90 191.2 71.5)">2</text>
<text x="14.3" y="75.6">F</text>
<text x="118.3" y="77.2">9</text>
<text x="118.3" y="72.6">7</text>
<text x="131.1" y="77.2">10</text>
<text x="131.1" y="72.6">8</text>
<text x="281.6" y="75.6">F</text>
<text x="20.6" y="95.8">1</text>
<text x="33.9" y="95.8">2</text>
<text x="14.2" y="98.4">E</text>
<text x="20.6" y="100.4">3</text>
<text x="33.9" y="100.4">4</text>
<text x="281.5" y="98.4">E</text>
<text x="20.6" y="105">5</text>
<text x="33.9" y="105">6</text>
<text x="14.2" y="121.2">D</text>
<text x="152.5" y="124.7">1</text>
<text x="281.5" y="121.2">D</text>
<text x="152.5" y="129.3">2</text>
<text x="152.5" y="133.9">3</text>
<text x="14.2" y="144">C</text>
<text x="152.5" y="143.2">1</text>
<text x="281.5" y="144">C</text>
<text x="152.5" y="147.8">2</text>
<text x="152.5" y="152.5">3</text>
<text x="14.2" y="166.7">B</text>
<text x="164.9" y="165.2">1</text>
<text x="170.6" y="165.2">1</text>
<text x="281.5" y="166.7">B</text>
<text x="164.9" y="174.5">2</text>
<text x="170.6" y="174.5">2</text>
<text x="14.2" y="189.5">A</text>
<text x="194.1" y="190.1">TITLE</text>
<text x="281.5" y="189.5">A</text>
<text x="194.1" y="193.5">FILE:</text>
<text x="194.1" y="197">PAGE</text>
<text x="213.8" y="197">OF</text>
<text x="234.6" y="193.5">REVISION:</text>
<text x="234.6" y="197">DRAWN BY:</text>
<text x="24.5" y="199.7">1</text>
<text x="47.3" y="199.7">2</text>
<text x="70.1" y="199.7">3</text>
<text x="92.9" y="199.7">4</text>
<text x="115.7" y="199.7">5</text>
<text x="138.4" y="199.7">6</text>
<text x="161.2" y="199.7">7</text>
<text x="184" y="199.7">8</text>
<text x="206.8" y="199.7">9</text>
<text x="229.1" y="199.7">10</text>
<text x="251.9" y="199.7">11</text>
<text x="274.7" y="199.7">12</text>
</g>
</svg>
